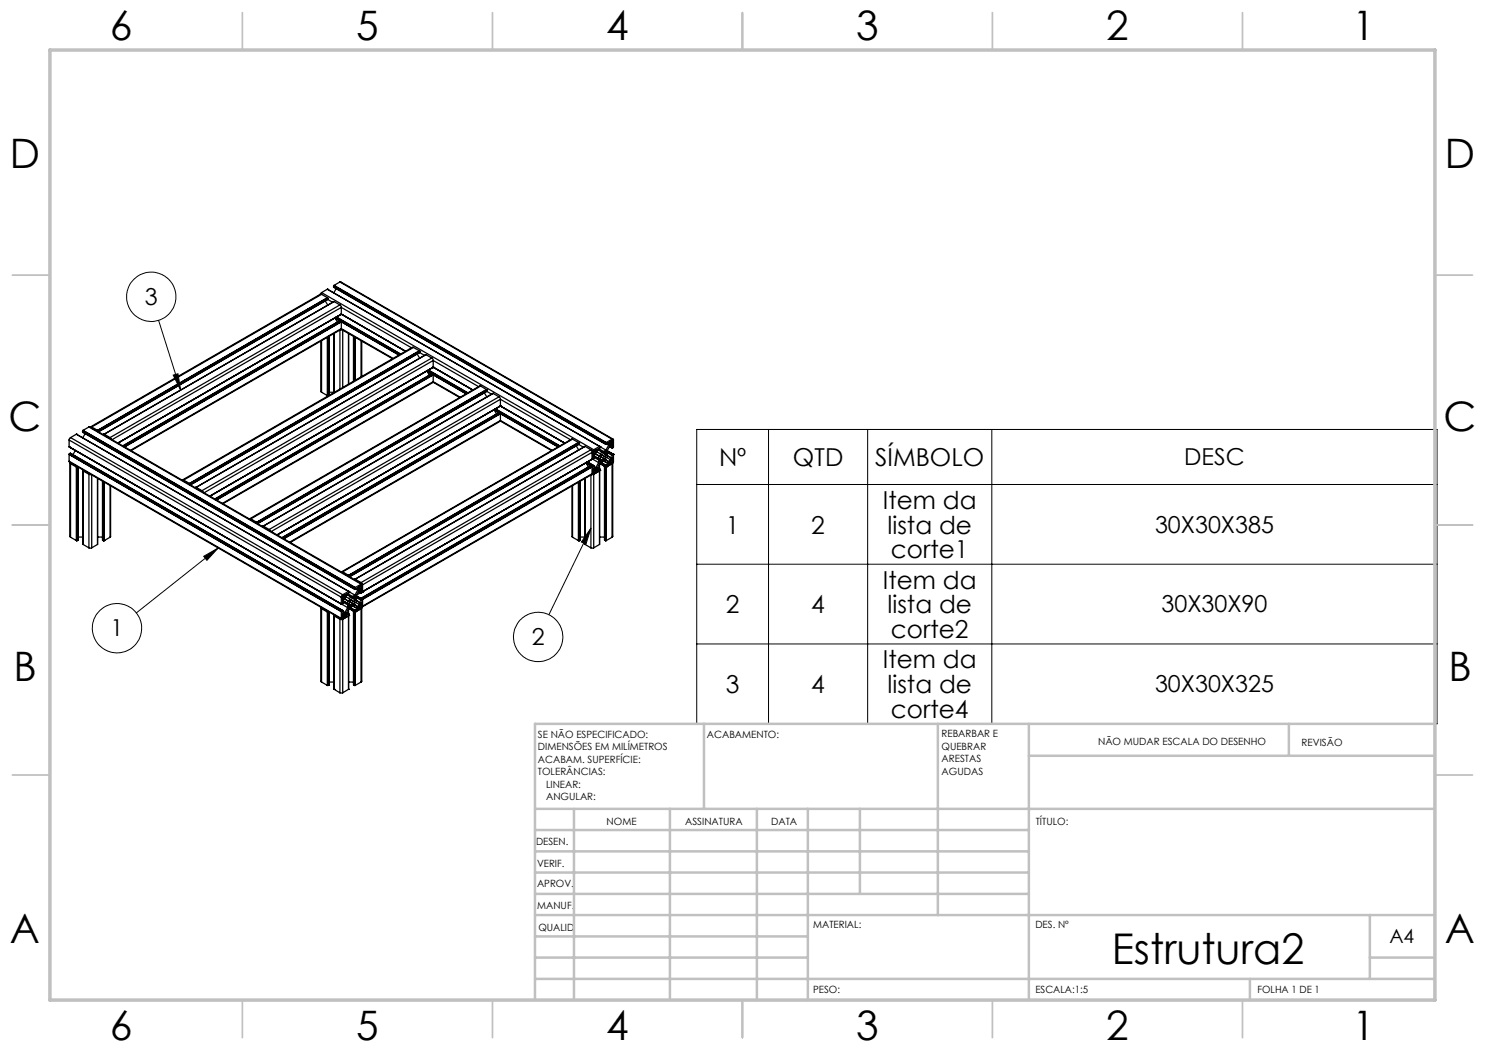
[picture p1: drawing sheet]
<svg xmlns="http://www.w3.org/2000/svg" width="297mm" height="210mm" viewBox="0 0 297 210" stroke-linecap="round" stroke-linejoin="round" font-family="sans-serif">
<g fill="none" stroke="#000" stroke-width=".2">
<path d="M31.7 64.1l4.4 13.9M34.6 75l1-.3 .5 3.3zM139.3 85.9h148.1v58.9h-148.1zM139.3 96.9h148.1M153.7 85.9v58.9M173.5 85.9v58.9M198.4 85.9v58.9M40.7 111.3l2.9-1.7-2.2 2.5zM43.6 109.6l-16.3 13M118.2 105.6l-1 3.2-.9-.4zM118.2 105.6l-8.4 17.3M139.3 112.8h148.1"/>
<path d="M139.3 128.8h148.1"/>
<circle cx="30.3" cy="59.3" r="4.9"/>
<circle cx="23.4" cy="125.6" r="4.9"/>
<circle cx="107.6" cy="127.4" r="4.9"/>
</g>
<g fill="none" stroke="#c0c0c0" stroke-width=".35">
<path d="M48.5 2.5v7.5M98.5 2.5v7.5M148.5 2.5v7.5M198.5 2.5v7.5M248.5 2.5v7.5M2.5 55h7.5M287 55h7.5M2.5 105h7.5M287 105h7.5M2.5 155h7.5M287 155h7.5M48.5 200v7.5"/>
<path d="M98.5 200v7.5M148.5 200v7.5M198.5 200v7.5M248.5 200v7.5"/>
</g>
<g fill="none" stroke="#c0c0c0" stroke-width=".5">
<path d="M140.8 144.8v17M187.6 144.8v38.2M205.8 144.8v55.2M205.8 151.2h81.2M257.8 144.8v6.4M287 144.8h-180v55.2M107 161.8h180M107 178.8h98.8M107 174.5h98.8M107 170.3h98.8M107 166h98.8M114.8 161.8v38.2"/>
<path d="M134 161.8v38.2M151.4 161.8v38.2M161.6 161.8v38.2M172 161.8v17M107 195.8h180M107 191.5h54.6M107 187.3h54.6M107 183h180M250 195.8v4.2M274 191.5h13M274 183v12.8"/>
</g>
<path d="M10 10h277v190h-277z" fill="none" stroke="#c0c0c0" stroke-width=".7"/>
<path d="M118.2 105.6l-1 3.2-.9-.4zM40.7 111.3l2.9-1.7-2.2 2.5zM34.6 75l1-.3 .5 3.3z" fill="#000"/>
<g fill="none" stroke="#000" stroke-width=".25">
<path d="M64.3 58.5l-.3 .4M64.3 58.9l-.2-.1-46 26.6M64.3 58.9l1.2 .6M64.3 58.5l54.4 31.4M64.3 58.9l-46 26.5M65.5 57.8h.1M65.5 59.5v.1M65.5 57.8l54.4 31.5M65.5 57.8l-1.2 .7M65.5 59.5l-46 26.6M65.5 59.6h.1M65.5 59.6l-46 26.5"/>
<path d="M65.5 59.6l-45.9 26.6M65.5 59.6l.1 .1M65.5 59.9l-45.8 26.5M65.5 59.9l1 .6M65.6 59.9h-.1M65.6 59.7v.2M65.6 59.7l-46 26.5M65.6 59.9l-46 26.5M66.7 57.4l54.5 31.5M66.7 57.2l54.4 31.5M66.7 57.4l54.4 31.4M66.7 57.2v.2"/>
<path d="M66.7 57.2h.1M66.7 57.2l54.5 31.4M66.8 57.1l-.1 .1M66.8 57.1h.1M66.8 57.1l54.4 31.5M66.8 57.1l54.4 31.4M67.2 57.7l-.5 .9M68 56.4h.2l54.4 31.4M68 56.4l54.4 31.4M68 56.4l-1.2 .7M64.2 68.2v10.1l.1 .1M64.3 68.1v10.3"/>
<path d="M64.3 78.4l1.2 .7M65.1 60.2l.4 .8M65.5 79.1h.1M65.5 67.4v11.7M65.5 67.4l.1 11.7M65.6 79.1h.1M65.6 67.4v11.7M65.7 67.3v11.8M65.8 79l-.1 .1M65.8 67.3v11.7M65.8 78.4h1M66.8 60.3h.1"/>
<path d="M66.8 60.3l-46 26.5M66.8 66.7v11.8M66.8 60.3l1.2 .7M67 63.6l.9 .5M67.1 63.7l.8 .5M67.1 63.5l12.8 7.4M67.1 63.5l12.9 7.4M68 61l.3 .5M68 64.1h.1M68 64.1l-43.4 25.1M68 66v11.8M68 61l-46 26.5"/>
<path d="M68 64.1l-1-.5 .5 .8M68.1 64.1l.1 .1M68.1 64.1l-43.5 25.1M68.1 65.9h.3M68.2 64.2v.1M68.2 64.2l-43.5 25.1M68.2 62.9h.1M68.2 64.3h.1M68.2 64.3l11.6 6.7M68.2 64.3l-43.4 25M68.2 65.9l10.3 5.8M68.2 64.3l.1 1.4"/>
<path d="M68.2 64.3l-43.3 25.1 43.3-25.1M68.3 62.8l-44.7 25.8M68.3 65.7l-.1 .2-42 24.2M68.3 62.8l12.8 7.5M68.3 61.5v1.3M68.3 61.5l14 8.1M68.3 64.4l11.5 6.6M68.3 65.7l10.3 6M68.3 61.5l-45.9 26.4M68.3 64.4l-43.4 25M68.3 65.7l-42.2 24.4M68.5 66v11.5"/>
<path d="M69.7 66.7v10.1M70.7 67.3v9M70.7 67.3v8.9M70.9 67.3v8.9M70.9 67.4v8.7M71 67.4v8.7M71 67.5v8.6M72.2 68.1v7.3M72.4 68.2v7.1M80.1 70.8l-12.8-7.4 12.9 7.4M82.7 69.5h-.2l-46 26.5M82.7 69.5l1.2 .7"/>
<path d="M82.7 69.5l-46 26.5M83.4 70.8l.5 .8M83.9 70.2h.1M83.9 70.2l-46 26.5M83.9 70.2v.1M83.9 70.2l-46 26.6M83.9 70.3h.1M83.9 70.5l-45.8 26.5M83.9 70.3l-45.9 26.5M83.9 70.5l1 .6M84 70.5h.1M84 70.3l-46 26.6"/>
<path d="M84 70.3v.2M84 70.5l-45.9 26.5M85.2 70.9l-46 26.6M85.2 70.9l1.2 .7M85.4 74.2l.9 .5M85.4 74.3l.9 .5M85.4 74.1l7.9 4.6M85.5 74.1l7.9 4.6M85.7 74l7.8 4.6M85.7 74l7.9 4.6M86.4 71.6l.2 .5M86.4 74.7h.1"/>
<path d="M86.4 74.7l-43.4 25.1M86.4 71.6l-46 26.5M86.4 74.7l-1-.5 .5 .8M86.4 74.7l.1 .1M86.5 74.8l.1 .1M86.5 74.8l-43.4 25.1M86.6 73.5h.1M86.6 74.9h.1M86.6 74.9l-43.4 25 43.4-25M86.6 74.9l6.7 3.8-6.7-3.8M86.6 74.9v.1M86.6 76.4l5.3 3.1"/>
<path d="M86.6 74.9l-43.3 25.1M86.6 73.4h.1M86.6 76.3v.2l-42 24.2M86.6 73.4l-44.6 25.8 44.6-25.7M86.6 73.4l7.9 4.6M86.6 72.1v1.3M86.6 75v1.3M86.6 72.1l-45.8 26.5M86.6 75l-43.3 25M86.6 76.3l-42.1 24.4M86.6 72.1l9.1 5.2M86.6 75l6.6 3.8"/>
<path d="M86.6 76.3l5.4 3.1M96.1 77.2h-.1l-46 26.5M96.1 77.2l-45.9 26.6M96.1 77.2l1.2 .7M96.9 78.6l.5 .8M97.3 77.9v.1M97.3 77.9l-46 26.5M97.3 78h.1M97.3 78l-45.9 26.5M97.4 78v.1M97.4 78l-46 26.6M97.4 78.2l.9 .6"/>
<path d="M97.4 78.2l-45.9 26.5M97.4 78.1l-46 26.5M97.4 78.1v.1M98.6 78.7l-46 26.5M98.6 78.7l1.2 .7M98.6 78.7l-45.9 26.5M99.8 79.4l.3 .5M99.8 79.4l-46 26.5M100.1 79.9v1.3M100.1 79.9l-45.9 26.4M100.1 79.9l14 8M13.8 89.4h.1"/>
<path d="M13.8 90.9h.1M13.8 92.2l.1 .2 54.4 31.5M13.8 89.4l55.7 32.1M13.8 88l54.5 31.4M13.8 88v1.4M13.8 90.9v1.3M13.8 90.9l54.5 31.4M13.8 92.2l54.5 31.5M13.9 90.8l54.4 31.5M13.9 90.8l-.1 .1M13.9 89.4h.1M13.9 90.7v.1"/>
<path d="M13.9 90.8h.1M13.9 90.7l54.5 31.5M13.9 90.8l54.4 31.4M14 92.6v14.7l.1 .1M14 92.5l.1 .2M14 90.7l54.5 31.4M14 90.7h-.1M14.1 87.5l-.3 .5M14.1 87.5l54.4 31.4M14.1 92.7l1.2 .7M14.1 92.7v14.7M15.1 90.1l-.5 .8"/>
<path d="M15.3 86.8h.1M15.3 93.4h.1M15.3 86.8l54.4 31.5M15.3 86.8l-1.2 .7M15.3 93.4v14.7M15.4 93.4v14.7M15.4 93.4h.1M15.5 93.4v14.7M15.5 93.4h.1M15.6 93.4v14.6M16.5 86.4l54.5 31.5M16.5 86.2l54.4 31.5"/>
<path d="M16.5 86.4l54.4 31.4M16.5 86.2v.2M16.5 86.2h.1M16.5 86.2l54.5 31.4M16.6 86.1l-.1 .1M16.6 94.1h.1M16.6 86.1l54.4 31.4M16.6 86.1h.1M16.6 94.1l1.2 .8M16.6 94v14.9M16.7 94l-.1 .1M17 86.7l-.5 .9"/>
<path d="M17.8 85.4h.2l54.4 31.4M17.8 94.9h.4M17.8 85.4l-1.2 .7M17.8 85.4l54.4 31.4M17.8 94.9v14.7M18.3 85.4h-.2M18.3 85.4l1.2 .7M18.3 95v14.6M19.5 86.1h.1M19.5 95.7v13.2M19.5 86.1l.1 .1M19.6 86.2h.1"/>
<path d="M19.6 86.2v.1M20.5 96.2v11.8M20.5 96.3v11.7M20.6 96.3v11.8M20.7 96.4v11.7M20.7 86.9v.1M20.8 86.9h-.1M20.8 86.9h.1M20.8 96.4v11.7M20.8 86.8h.1M20.8 86.8l-.1 .1M20.8 86.8v.1"/>
<path d="M20.8 86.8l1.2 .7M22 87.5l.3 .4M22 97.1v10.3M22.1 97.2v10.2h-.1M36.7 96l-.2 .1M36.7 96l1.2 .7M37.9 96.7h.1M37.9 96.8h.1M37.9 96.7v.1M38 96.8h.1M38 96.8v.1M38 96.9h.1"/>
<path d="M39.2 97.5l-.1 .1M39.2 97.5h.1M39.2 97.5l1.2 .6M40.4 98.1l.3 .4M98.8 81.9l.5 .9M98.8 81.9l1 .6M98.9 82l.8 .5M98.9 81.9l12.8 7.4M99 81.9l12.8 7.4M99.1 81.8l12.8 7.4M99.1 81.8l12.9 7.4M99.8 82.5h.1"/>
<path d="M99.8 82.5l-43.4 25.1M99.9 82.5l.1 .1M99.9 82.5l-43.5 25.1M100 82.6h.1M100 82.6l-43.4 25.1M100 81.2h.1M100 82.6v.1M100 82.6l11.7 6.8M100 82.7l.1 .1M100 82.7h.1M100 84.2l10.3 5.9M100 82.7l-43.3 25"/>
<path d="M100.1 81.2h.1M100.1 84.1l-.1 .2-42 24.2M100.1 81.2l-44.7 25.8M100.1 81.2l12.8 7.4M100.1 82.8v1.3M100.1 82.8l-43.3 25M100.1 84.1l-42.2 24.3M100.1 82.8l11.5 6.6M100.1 84.1l10.3 6M114.4 97.2v10.2h.1M114.5 87.8h-.2l-46 26.6M114.5 87.8l1.2 .7"/>
<path d="M114.5 87.8l-46 26.6M114.5 97.1v10.3M115.3 89.2l.4 .8M115.7 88.5v.1M115.7 88.5l-46 26.6M115.7 96.4v11.7M115.7 88.6h.1M115.7 88.6l-46 26.5M115.7 88.6l.1 .1M115.7 88.6l-45.9 26.6M115.8 88.8l.9 .7M115.8 88.8l-45.9 26.5"/>
<path d="M115.8 88.7l-46 26.5M115.8 88.7v.1M115.8 96.4v11.7M115.9 96.3v11.8M116 96.3v11.7M116 96.2v11.8M117 89.3l-46.1 26.6M117 89.3h.1M117 95.7v13.2l1.2 .7M117 89.3l-46 26.5M117 89.3l1.2 .6M117.3 92.7l.8 .5"/>
<path d="M117.3 92.5l1.2 .7M117.3 92.5l1.3 .7M117.5 92.4l1.2 .7M118.1 93.1l-.9-.5 1.3 .7M118.2 89.9l.3 .5M118.2 93.1h.1M118.2 93.1l-46 26.6M118.2 89.9l-46 26.6M118.2 93.1l-1-.5 .5 .8M118.2 95v14.6M118.3 93.1l-46 26.6M118.3 93.1l.2 .2"/>
<path d="M118.4 93.3l-45.9 26.5M118.4 91.9h.1M118.4 93.2l-46 26.5M118.4 93.3h.1M118.4 93.2l-46 26.6M118.4 93.2v.1M118.4 93.3l.1 .1M118.4 94.8l.1 .1M118.5 91.8h.1M118.5 94.7l-.1 .2-45.9 26.5M118.5 94.7v.2h.2M118.5 91.8l-46 26.5"/>
<path d="M118.5 91.8v.1M118.5 90.4l-46 26.6M118.5 90.4v1.4M118.5 93.4v1.3M118.5 93.4l-46 26.5M118.5 94.7l-46 26.5M118.5 93.3v.1M118.5 93.3h.1M118.5 91.9h.1M118.5 93.2v.1M118.6 93.2h-.1M118.6 91.9l1.1 .6"/>
<path d="M118.6 90.8h.2M118.6 94.5l.2 .1M118.6 90.4v.4M118.6 94.2v.3M118.6 90.4l.5 .3M118.6 94.2l.5 .3M118.7 93.1h.1v.6M118.7 93.1l-.1 .1M118.7 94.9h-.4M118.7 89.9l-.2 .5M118.7 94.9v14.7M118.8 93.7h.1"/>
<path d="M118.8 90.2l-.2 .2M118.8 93.9l-.2 .3M118.8 91.1l.9 .6M118.8 91.2l1 .6M118.8 91.4l.9 .6M118.8 93.3l.4 .2M118.8 90.2l.4 .2M118.8 93.9l.4 .3M119.1 90l.1 .1M119.1 93.8h.1M119.1 90.7l-.3 .1M119.1 90l-.3 .2"/>
<path d="M119.1 93.8l-.3 .1M119.1 94.5l-.3 .1M119.2 93.5l-.4 .2M119.2 90.4l-.1 .3M119.2 94.2l-.1 .3M119.2 90.1v.3M119.2 93.8v.4M119.4 94.1h.1M119.5 89.9l1 .5M119.6 89.9l1 .5M119.7 91.7v-.6l-.5-.3-.4 .2v.7l-.2 .2M119.7 92.5l-.5 1"/>
<path d="M119.7 92v.5M119.7 91.7l.1 .1M119.8 89.7l.9 .6M119.8 91.8l-.1 .2M119.9 92.8v1M119.9 94.2v14.7M119.9 94.2l-1.2 .7M119.9 93.8l.1 .1M119.9 89.3l-1.2 .6M119.9 89.3h.1M119.9 89.3l.1 .1M119.9 92.2l.3 .1"/>
<path d="M119.9 93.8l-.4-.3 .5 .3M119.9 93.8l-.4 .3M120 94.1h.1M120 94.1l-.1 .1M120 89.4h.1M120 92.7l1.2 .7M120 92.7h.1M120 92.7l1.2-.7 .5 .3v.4M120 92.7l-.6 1v.4M120 91.2l1 .6M120 93.9v.2M120 89.4v.2l-.6 .3v.5l.6 .3 .5-.3"/>
<path d="M120 89.4l1.2 .6M120.1 91.4v.5M120.1 91.9l-.2 .3M120.1 91.9l.3 .1M120.1 91.4l.7 .3M120.1 92.6l1 .6M120.2 90.9l-.3 .3 .2 .2M120.2 90.9h.2M120.2 90.9l1 .6M120.3 92.5l.9 .6M120.4 92l-.2 .3M120.4 90.9l.6 .5"/>
<path d="M120.5 90.4h.1M120.7 90.3l-.1 .1M120.8 92.2l.9 .6M120.8 91.7l-.4 .3M120.8 90.7l-.4 .2M120.8 91.7l.2 .1M120.8 90.7l.2 .1M120.8 92.2l.9 .5M120.9 93.3v14.7M120.9 93.2v.1M120.9 93.2h.1M120.9 93.3l.2 .1"/>
<path d="M121 90.8v.6M121 90.4l.2 .1M121 91.4l.2 .1M121 90.4l-.2 .3M121.1 93.4h.1M121.1 93.4v14.7M121.1 93.2l.1 14.9M121.1 88.8l.1 .1 .5-.3v.4M121.1 88.7v.1M121.2 88.6l-.1 .1M121.2 90l-.5 .3M121.2 88.6h.1"/>
<path d="M121.2 93.4h.1M121.2 91.5l-.2 .3M121.2 93.4v14.7M121.2 90.5l-.2 .3M121.2 88.5v.1M121.2 93.1l-.1 .1M121.4 88.8l.3 .2M121.4 90.2v1.3l.6 .4 .4-.2M121.4 90.3l1.1 .6M121.4 90.5l1 .6M121.4 91.1l1 .5M121.4 91.1l1 .6"/>
<path d="M121.5 90.2l1.1 .6M121.7 92.8l-.5 .3M121.7 92.7v.1M121.7 89l-.5 1M121.9 92.7h.2M121.9 88.9l.2 .1M121.9 89.3l.5 .3M121.9 88.5v.4M121.9 92.3v.4M121.9 88.5l.5 .3M121.9 92.3l.5 .3M122 89.3l.4 .3"/>
<path d="M122.1 92.1l-.2 .2M122.1 88.3l-.2 .2M122.1 88.3l.4 .2M122.1 92.1l.4 .2M122.4 89h.1M122.4 91.9l.1 .1M122.4 88.1l.1 .1M122.4 89l-.4 .2-.6 1M122.4 91.9l-.3 .2M122.4 92.6l-.3 .1M122.4 88.8l-.3 .2M122.4 88.1l-.3 .2"/>
<path d="M122.4 87.8l.3 .1v1.5l-.3 .2M122.4 91.6v.1M122.4 92.7l-1.2 .7M122.4 89v.6M122.4 91.1v.5M122.4 92.7v14.7M122.4 87.8l-1.2 .7M122.5 90.9l-.1 .2M122.5 92.3l-.1 .3M122.5 88.5l-.1 .3M122.5 88.2v.3M122.5 92v.3"/>
<path d="M122.6 92.6v14.7l-.2 .1M122.6 90.8v.1M122.6 90.9h.1M122.6 90.8l.1 .1M122.6 90.8l-.1 .1M122.7 90.9h.1M122.7 90.9v1.5l-.3 .3M14.1 107.4l1.2 .7M15.3 108.1h.1M15.4 108.1h.1M15.6 108l-.1 .1M15.6 107.4h1"/>
<path d="M16.6 108.9h.1M16.6 108.9l1.2 .7M17.8 109.6h.5M19.5 108.9h.1M19.5 107.4h1M19.5 108.9l-1.2 .7M20.5 108l.1 .1M20.6 108.1h.1M20.7 108.1h.1M20.8 108.1h.1M22 107.4l-1.2 .7M50.2 103.8h-.3"/>
<path d="M50.2 103.8l1.1 .6M51.3 104.4l.1 .1M51.4 104.5v.1M51.4 104.5h.1M51.4 104.6h.1M51.4 104.6v.1M52.6 105.3h.1M52.6 105.2h.1M52.6 105.2l-.1 .1M52.6 105.2v.1M52.7 105.2l1.1 .7M53.8 105.9l.3 .3"/>
<path d="M68.3 119.4v1.4M68.4 119.7l.2 .1M68.4 119.4v.3M68.4 119.4l.5 .3M68.5 114.4h-.2M68.5 118.9l-.2 .5M68.5 114.4l1.2 .7M68.6 119.1l-.2 .3M68.6 119.1l.4 .3M68.9 118.9l.1 .2M68.9 118.9l-.3 .2M68.9 119.7l-.3 .1"/>
<path d="M69 119.4l-.1 .3M69 119.1v.3M69.3 118.9l.9 .5M69.4 118.8l1 .6M69.5 118.7l1 .6M69.7 115.1h.1M69.7 115.1l.1 .1M69.7 118.3l-1.2 .6M69.7 118.3h.1M69.8 115.2h.1M69.8 118.3h.1M69.8 118.3l-.1 .3-.5 .3v.5l.6 .3 .4-.3"/>
<path d="M69.8 118.3l1.2 .7M69.8 115.2v.1M69.9 119.9l1.1 .6M70.2 119.9l-.4 .1-.1 .2 .2 .2M70.2 119.9l.6 .4M70.2 119.4h.2M70.5 119.3l-.1 .1M70.6 119.7l-.4 .2M70.6 119.7l.2 .1M70.8 119.8v.5M70.8 119.3l.2 .1M70.8 119.3l-.2 .4"/>
<path d="M70.9 117.7v.1M71 115.9h-.1M71 117.6l-.1 .1M71 115.9h.1M71 119l-.5 .3M71 117.6h.1M71 115.8h.1M71 115.8v.1M71 117.5v.1M71 119.4l-.2 .4M71 117.5h.1M71 115.8l1.2 .7"/>
<path d="M71.2 117.8l.3 .2M71.2 119.2l1.2 .6M71.2 119.2v1.3l.6 .4 .4-.3M71.2 119.3l1.1 .6M71.2 119.5l1 .5M71.3 119.1v.1M71.5 117.6h.1M71.5 117.6l-.6 .2M71.5 118l-.5 1M71.5 117.6v.4M71.7 117.9h.2M71.7 118.3l.5 .3"/>
<path d="M71.7 117.5v.4M71.7 117.5l.5 .2M71.8 118.3l.4 .2M71.9 117.3l-.2 .2M71.9 117.3l.4 .2M72.1 118.5l-.8 .5M72.2 119.7h.1M72.2 118h.1M72.2 117.1h.1M72.2 118v.5M72.2 118l-.4 .2-.6 1M72.2 117.1l-.3 .2"/>
<path d="M72.2 117.7l-.3 .2M72.2 116.5l.3 .5M72.2 116.8h.2l.1 .2M72.2 116.8l-1.2 .7M72.3 119.7h-.1M72.3 119.9l-.1 .1M72.3 119.7h.1M72.3 117.5l-.1 .2M72.3 117.1v.4M72.4 119.7v.1M72.4 119.8h.1M72.4 119.8l-.1 .1"/>
<path d="M72.4 118.5h.1M72.4 118.5h-.2M72.4 119.8l.1 .1M72.4 119.8v.1M72.5 119.8h.1M72.5 119.8v.1M72.5 118.4h.1M72.5 118.4l-.1 .1M72.5 119.9h.1M72.5 118.3v.1M72.5 117v1.3M72.5 119.9v1.3"/>
<path d="M114.5 107.4l1.2 .7M115.7 108.1h.1M115.8 108.1h.1M116 108l-.1 .1M116 107.4h1M118.2 109.6h.5M119.9 108.9h.1M119.9 108.9l-1.2 .7M119.9 107.4h1M120.9 108l.2 .1M121.1 108.1h.1M121.2 108.1h.1"/>
<path d="M122.4 107.4l-1.2 .7M64.2 121.6v14.7l.1 .1M64.2 121.5l.1 .2M64.3 121.7l1.2 .7M64.3 136.4l1.2 .7M64.3 121.7v14.7M65.5 122.4h.1M65.5 137.1h.1M65.5 122.4v14.7M65.6 122.4v14.7M65.6 122.4h.1M65.6 137.1h.1"/>
<path d="M65.7 122.4v14.7M65.7 122.4h.1M65.8 137l-.1 .1M65.8 122.4v14.6M65.8 136.4h1M66.8 123.1l1.2 .8M66.8 123.1h.1M66.8 137.9h.1M66.8 123v14.9M66.8 137.9l1.2 .7M66.9 123l-.1 .1M68 123.9h.5"/>
<path d="M68 138.6h.5M68 123.9v14.7M68.3 123.7v.2h.2M68.3 122.3v1.4M68.3 122.3h.1M68.3 120.8h.1M68.3 122.2v.1M68.3 122.2h.1M68.4 122.2h-.1M68.4 123.5l.2 .1M68.4 123.2v.3M68.4 123.2l.5 .2"/>
<path d="M68.5 122.1l.1 .6M68.5 122.1l-.1 .1M68.5 123.9v14.7M68.6 122.7h.1M68.6 120.1l.4-.3 .5 .3v.6M68.6 120.1v.6l-.3 .1M68.6 122.9l-.2 .3M68.6 120.1l.9 .6M68.6 120.2l1 .6M68.6 120.4l.9 .6M68.6 122.3l.4 .2M68.6 122.9l.4 .3"/>
<path d="M68.9 122.8h.1M68.9 123.4l-.3 .2M68.9 122.8l-.3 .1M69 122.5l-.4 .2M69 123.2l-.1 .2M69 122.8v.4M69.2 123.1h.1M69.3 122.5l.5 .3M69.3 122.5l.4 .3M69.5 121.5l-.5 1M69.5 121v.5M69.5 120.7l.1 .1"/>
<path d="M69.6 120.8l-.1 .2M69.7 137.9h.1M69.7 122.8h.1l-.1 .3M69.7 121.8v1M69.7 123.2v14.7M69.7 123.2l-1.2 .7M69.7 137.9l-1.2 .7M69.7 136.4h1M69.7 122.8l-.4 .3M69.7 123.1h.1M69.7 123.1v.1M69.7 121.2l.3 .1"/>
<path d="M69.7 121.7h.1M69.8 121.7l1.1 .6M69.8 121.7l1.2 .7M69.8 121.7l-.6 1v.4M69.8 121.7l1.2-.7 .5 .3v.4M69.8 120.2l1 .6M69.8 123h.1M69.9 120.4v.5M69.9 120.9l-.2 .3M69.9 120.4l.7 .3M69.9 120.9l.3 .1M69.9 121.6l1 .6"/>
<path d="M70.1 121.5l.9 .6M70.2 121l-.2 .3M70.6 121.2l.9 .6M70.6 120.7l-.4 .3M70.6 120.7l.2 .1M70.6 121.2l.9 .5M70.7 122.3v14.7M70.7 122.2v.1M70.7 122.2h.1M70.7 122.3l.2 .1M70.7 137l.2 .1M70.8 120.3l.2 .2"/>
<path d="M70.9 122.4h.1M70.9 137.1h.1M70.9 122.4v14.7M70.9 122.3l.1 .1M70.9 122.2v.1M71 122.4v14.7M71 122.4h.1M71 137.1h.1M71 122.3v.1M71 120.5l-.2 .3M71 122.3v14.8M71 122.1l-.1 .1"/>
<path d="M71.2 120l1 .6M71.2 120.1l1 .5M71.5 121.8l-.5 .3M71.5 121.7v.1M71.7 121.6l.2 .1M71.7 121.3v.3M71.7 121.3l.5 .2M71.9 121l-.2 .3M71.9 121l.4 .3M72.2 120.6h.1M72.2 120.9h.1M72.2 120v.6"/>
<path d="M72.2 121.5l-.3 .2M72.2 120.9l-.3 .1M72.2 121.7l-1.2 .7M72.2 121.7v14.7M72.2 136.4l-1.2 .7M72.3 121.3l-.1 .2M72.3 120.9v.4M72.4 121.6v14.7l-.2 .1M72.5 121.2l-.3 .5"/>
</g>
<text font-size="8.5" x="222.4" y="192.7">Estrutura2</text>
<g font-size="8.1">
<text x="22" y="8">6</text>
<text x="71.2" y="8">5</text>
<text x="121.2" y="8">4</text>
<text x="171.3" y="8">3</text>
<text x="221.3" y="8">2</text>
<text x="270.5" y="8">1</text>
<text x="2" y="33.6">D</text>
<text x="289" y="33.6">D</text>
<text x="1.7" y="86.1">C</text>
<text x="288.7" y="86.1">C</text>
<text x="2.7" y="136.1">B</text>
<text x="289.7" y="136.1">B</text>
<text x="2" y="188.6">A</text>
<text x="289" y="188.6">A</text>
<text x="22" y="208">6</text>
<text x="71.2" y="208">5</text>
<text x="121.2" y="208">4</text>
<text x="171.3" y="208">3</text>
<text x="221.3" y="208">2</text>
<text x="270.5" y="208">1</text>
</g>
<g font-size="4.9">
<text x="143.8" y="93.2">Nº</text>
<text x="158.6" y="93.2">QTD</text>
<text x="175" y="93.2">SÍMBOLO</text>
<text x="176.6" y="101.8">Item da</text>
<text x="145.2" y="106.7">1</text>
<text x="162.3" y="106.7">2</text>
<text x="177.5" y="106.7">lista de</text>
<text x="178.2" y="111.6">corte1</text>
<text x="176.6" y="117.7">Item da</text>
<text x="145.2" y="122.7">2</text>
<text x="162.3" y="122.7">4</text>
<text x="177.5" y="122.7">lista de</text>
<text x="178.2" y="127.6">corte2</text>
<text x="176.6" y="133.7">Item da</text>
<text x="145.2" y="138.6">3</text>
<text x="162.3" y="138.6">4</text>
<text x="177.5" y="138.6">lista de</text>
<text x="178.2" y="143.6">corte4</text>
</g>
<g font-size="4.7">
<text x="29" y="61">3</text>
<text x="236.9" y="93.1">DESC</text>
<text x="231" y="106.5">30X30X385</text>
<text x="232.3" y="122.5">30X30X90</text>
<text x="22.1" y="127.3">1</text>
<text x="106.4" y="129">2</text>
<text x="231" y="138.5">30X30X325</text>
</g>
<text font-size="3.9" x="277.9" y="188.5">A4</text>
<g font-size="2">
<text x="107.6" y="147.6">SE NÃO ESPECIFICADO:</text>
<text x="141.4" y="147.6">ACABAMENTO:</text>
<text x="188.3" y="147.5">REBARBAR E</text>
<text x="188.3" y="150">QUEBRAR</text>
<text x="219.6" y="149">NÃO MUDAR ESCALA DO DESENHO</text>
<text x="260.3" y="149.2">REVISÃO</text>
<text x="107.6" y="150.1">DIMENSÕES EM MILÍMETROS</text>
<text x="107.6" y="152.6">ACABAM. SUPERFÍCIE:</text>
<text x="107.6" y="155.1">TOLERÂNCIAS:</text>
<text x="188.3" y="152.5">ARESTAS</text>
<text x="188.3" y="155">AGUDAS</text>
<text x="109.2" y="157.6">LINEAR:</text>
<text x="109.2" y="160.1">ANGULAR:</text>
<text x="121.3" y="165">NOME</text>
<text x="137" y="164.9">ASSINATURA</text>
<text x="154.2" y="164.9">DATA</text>
<text x="207.2" y="164.9">TÍTULO:</text>
<text x="107.2" y="169.1">DESEN.</text>
<text x="107.4" y="173.3">VERIF.</text>
<text x="107.4" y="177.4">APROV.</text>
<text x="107.5" y="181.8">MANUF.</text>
<text x="162.7" y="185.5">MATERIAL:</text>
<text x="207.1" y="185.5">DES. Nº</text>
<text x="107.7" y="186.1">QUALID</text>
<text x="162.6" y="198.5">PESO:</text>
<text x="207.1" y="198.6">ESCALA:1:5</text>
<text x="251.5" y="198.6">FOLHA 1 DE 1</text>
</g>
</svg>
